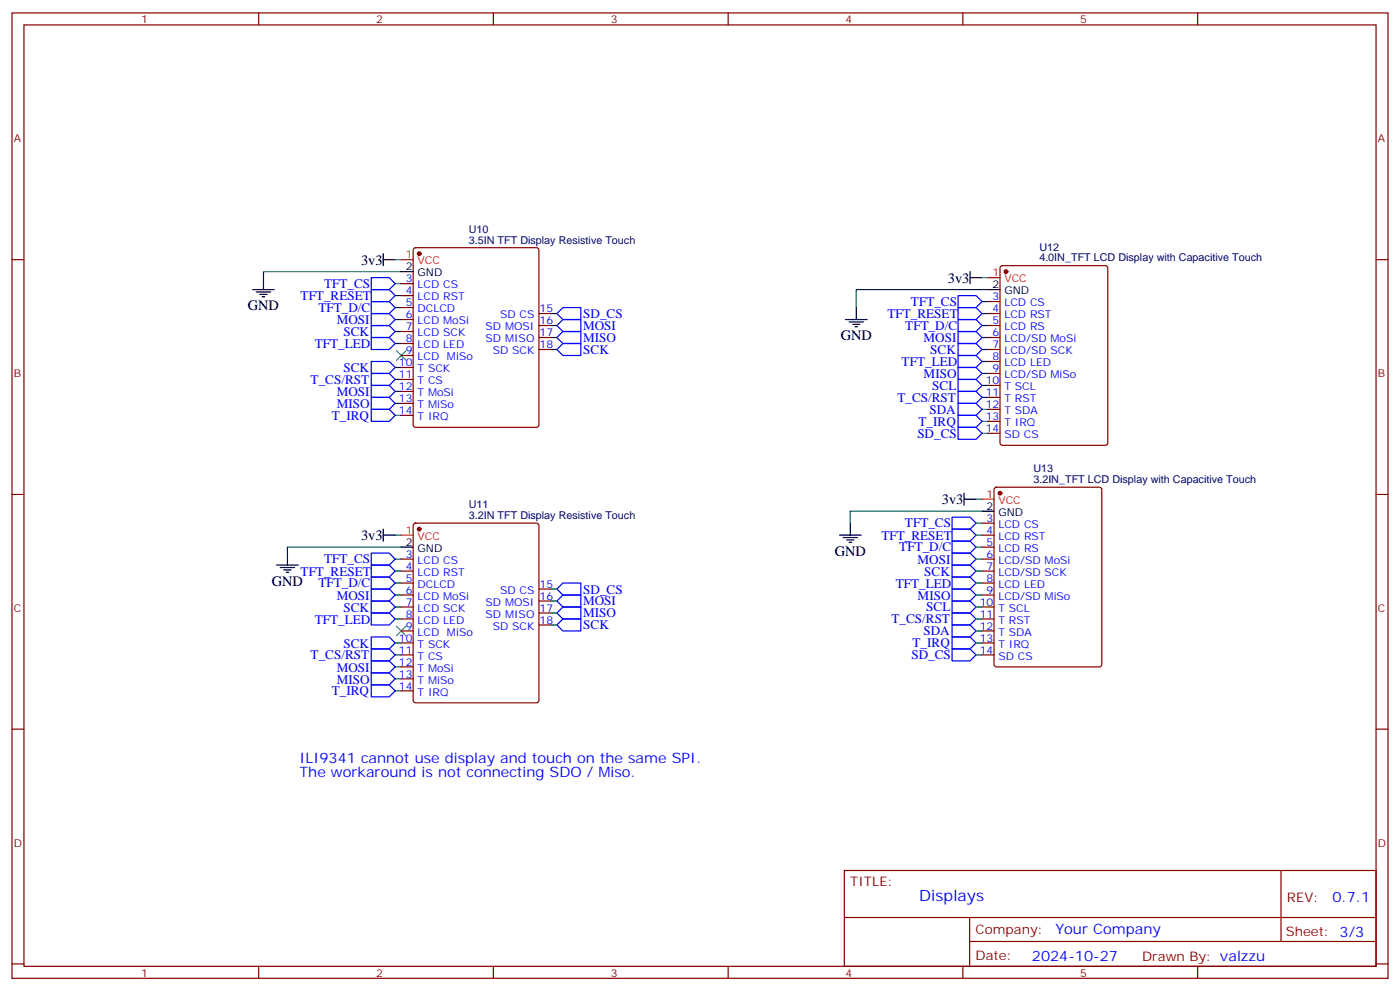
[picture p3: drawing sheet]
<svg xmlns="http://www.w3.org/2000/svg" width="412mm" height="292mm" viewBox="0 0 412 292" stroke-linecap="round" stroke-linejoin="round" font-family="sans-serif">
<g fill="none" stroke="#870000" stroke-width=".35">
<path d="M3.5 3.8h405.4v284.3h-405.4zM7.1 7.3h398.2v277.3h-398.2zM76.2 3.8v3.5M145.3 3.8v3.5M214.5 3.8v3.5M283.6 3.8v3.5M352.8 3.8v3.5M3.5 76.5h3.6M121.9 73.2l.5-.2h35.6l.5 .2 .2 .5v51.5l-.2 .5-.5 .2h-35.6l-.5-.3-.2-.4v-51.5zM294.8 78.5l.5-.3h30.3l.7 .5v51.8l-.4 .6-30.6 .1-.7-.5v-51.7zM405.3 76.5h3.6M118.2 83.5h3.5"/>
<path d="M118.2 87.1h3.5M118.2 90.6h3.5M118.2 94.1h3.5M118.2 97.6h3.5M158.7 92.4h3.6M158.7 95.9h3.6M158.7 99.4h3.6M291 92.4h3.6M291 95.9h3.6M291 99.4h3.6M291 88.8h3.6M118.2 101.2h3.5"/>
<path d="M118.2 104.7h3.5M118.2 108.2h3.5M118.2 111.8h3.5M118.2 115.3h3.5M118.2 118.8h3.5M158.7 102.9h3.6M291 102.9h3.6M291 106.5h3.6M291 110h3.6M291 113.5h3.6M291 117.1h3.6M118.2 122.3h3.5"/>
<path d="M291 120.6h3.6M291 124.1h3.6M291 127.6h3.6M3.5 145.6h3.6M121.9 154.3l.5-.2h35.6l.5 .2 .2 .5v51.5l-.2 .5-.5 .2h-35.6l-.5-.2-.2-.5v-51.5zM289.3 154.1h3.5M289.3 157.6h3.5M293 143.7l.5-.2h30.3l.7 .4 .1 51.8-.5 .7h-30.6l-.6-.4-.1-51.8zM405.3 145.6h3.6M118.2 164.7h3.5M118.2 168.2h3.5M118.2 171.7h3.5"/>
<path d="M118.2 175.3h3.5M118.2 178.8h3.5M158.7 173.5h3.6M158.7 177h3.6M289.3 164.7h3.5M289.3 168.2h3.5M289.3 171.7h3.5M289.3 175.3h3.5M289.3 178.8h3.5M289.3 161.1h3.5M118.2 182.3h3.5M118.2 185.8h3.5"/>
<path d="M118.2 189.4h3.5M118.2 192.9h3.5M118.2 196.4h3.5M118.2 200h3.5M158.7 180.6h3.6M158.7 184.1h3.6M289.3 182.3h3.5M289.3 185.8h3.5M289.3 189.4h3.5M289.3 192.9h3.5M3.5 214.8h3.6M118.2 203.5h3.5"/>
<path d="M405.3 214.8h3.6M248.7 256.4h156.6v28.2h-156.6zM377.3 256.4v20.9M248.7 270.2h156.5M285.6 277.3h119.6M285.6 270.2v14.2M3.5 283.9h3.6M76.2 284.6v3.5M145.3 284.6v3.5M214.5 284.6v3.5M283.6 284.6v3.5M352.8 284.6v3.5"/>
<path d="M405.3 283.9h3.6"/>
</g>
<g fill="none" stroke="#00f" stroke-width=".35">
<path d="M109.4 99.4h5.3l1.7 1.8-1.7 1.7h-5.3zM109.4 95.9h5.3l1.7 1.7-1.7 1.8h-5.3zM109.4 92.4h5.3l1.7 1.7-1.7 1.8h-5.3zM109.4 88.8h5.3l1.7 1.8-1.7 1.8h-5.3zM109.4 85.3h5.3l1.7 1.8-1.7 1.7h-5.3zM109.4 81.8h5.3l1.7 1.7-1.7 1.8h-5.3zM164 92.4l1.8-1.8h5.3v3.5h-5.3zM164 95.9l1.8-1.8h5.3v3.5h-5.3zM164 99.4l1.8-1.8h5.3v3.6h-5.3zM282.2 97.6h5.3l1.8 1.8-1.8 1.8h-5.3zM282.2 90.6h5.3l1.8 1.8-1.8 1.7h-5.3zM282.2 94.1h5.3l1.8 1.8-1.8 1.7h-5.3z"/>
<path d="M282.2 87.1h5.3l1.8 1.7-1.8 1.8h-5.3zM109.4 110h5.3l1.7 1.8-1.7 1.7h-5.3zM109.4 106.5h5.3l1.7 1.7-1.7 1.8h-5.3zM109.4 117.1h5.3l1.7 1.7-1.7 1.8h-5.3zM109.4 113.5h5.3l1.7 1.8-1.7 1.8h-5.3zM165.8 101.2h5.3v3.5h-5.3l-1.8-1.8zM282.2 108.2h5.3l1.8 1.8-1.8 1.8h-5.3zM282.2 104.7h5.3l1.8 1.8-1.8 1.7h-5.3zM282.2 101.2h5.3l1.8 1.7-1.8 1.8h-5.3zM282.2 118.8h5.3l1.8 1.8-1.8 1.7h-5.3zM282.2 111.8h5.3l1.8 1.7-1.8 1.8h-5.3zM282.2 115.3h5.3l1.8 1.8-1.8 1.7h-5.3z"/>
<path d="M109.4 120.6h5.3l1.7 1.7-1.7 1.8h-5.3zM282.2 125.9h5.3l1.8 1.7-1.8 1.8h-5.3zM282.2 122.3h5.3l1.8 1.8-1.8 1.8h-5.3zM280.5 155.9h5.3l1.7 1.7-1.7 1.8h-5.3zM280.5 159.4h5.3l1.7 1.7-1.7 1.8h-5.3zM280.5 152.3h5.3l1.7 1.8-1.7 1.8h-5.3zM109.4 162.9h5.3l1.7 1.8-1.7 1.7h-5.3zM109.4 166.4h5.3l1.7 1.8-1.7 1.8h-5.3zM109.4 170h5.3l1.7 1.7-1.7 1.8h-5.3zM109.4 173.5h5.3l1.7 1.8-1.7 1.7h-5.3zM109.4 177h5.3l1.7 1.8-1.7 1.8h-5.3zM164 177l1.8-1.7h5.3v3.5h-5.3z"/>
<path d="M164 173.5l1.8-1.8h5.3v3.6h-5.3zM280.5 173.5h5.3l1.7 1.8-1.7 1.7h-5.3zM280.5 170h5.3l1.7 1.7-1.7 1.8h-5.3zM280.5 162.9h5.3l1.7 1.8-1.7 1.7h-5.3zM280.5 166.4h5.3l1.7 1.8-1.7 1.8h-5.3zM280.5 177h5.3l1.7 1.8-1.7 1.8h-5.3zM109.4 194.7h5.3l1.7 1.7-1.7 1.8h-5.3zM109.4 198.2h5.3l1.7 1.8-1.7 1.7h-5.3zM109.4 187.6h5.3l1.7 1.8-1.7 1.7h-5.3zM109.4 191.1h5.3l1.7 1.8-1.7 1.8h-5.3zM109.4 180.6h5.3l1.7 1.7-1.7 1.8h-5.3zM164 184.1l1.8-1.8h5.3v3.5h-5.3z"/>
<path d="M164 180.6l1.8-1.8h5.3v3.5h-5.3zM280.5 184.1h5.3l1.7 1.7-1.7 1.8h-5.3zM280.5 191.1h5.3l1.7 1.8-1.7 1.8h-5.3zM280.5 187.6h5.3l1.7 1.8-1.7 1.7h-5.3zM280.5 180.6h5.3l1.7 1.7-1.7 1.8h-5.3zM109.4 201.7h5.3l1.7 1.8-1.7 1.7h-5.3z"/>
</g>
<g fill="none" stroke="#008700" stroke-width=".35">
<path d="M116.4 76.5h1.8M116.4 87.1h1.8M116.4 83.5h1.8M116.4 90.6h1.8M116.4 94.1h1.8M116.4 97.6h1.8M118.2 80h-40.6v1.8M162.3 92.4h1.7M162.3 95.9h1.7M162.3 99.4h1.7M289.3 92.4h1.7M289.3 95.9h1.7"/>
<path d="M289.3 99.4h1.7M289.3 88.8h1.7M289.3 81.8h1.7M291 85.3h-38.8v5.3M116.4 101.2h1.8M116.4 111.8h1.8M116.4 108.2h1.8M116.4 115.3h1.8M116.4 118.8h1.8M162.3 102.9h1.7M289.3 102.9h1.7M289.3 110h1.7"/>
<path d="M289.3 106.5h1.7M289.3 113.5h1.7M289.3 117.1h1.7M116.4 122.3h1.8M289.3 120.6h1.7M289.3 124.1h1.7M289.3 127.6h1.7M116.4 157.6h1.8M287.5 154.1h1.8M287.5 157.6h1.8M287.5 147h1.8M289.3 150.6h-38.8v3.5"/>
<path d="M116.4 164.7h1.8M116.4 168.2h1.8M116.4 175.3h1.8M116.4 171.7h1.8M116.4 178.8h1.8M118.2 161.1h-33.5v1.8M162.3 173.5h1.7M162.3 177h1.7M287.5 161.1h1.8M287.5 164.7h1.8M287.5 168.2h1.8M287.5 175.3h1.8"/>
<path d="M287.5 171.7h1.8M287.5 178.8h1.8M116.4 196.4h1.8M116.4 200h1.8M116.4 189.4h1.8M116.4 192.9h1.8M116.4 182.3h1.8M162.3 180.6h1.7M162.3 184.1h1.7M287.5 185.8h1.8M287.5 189.4h1.8M287.5 192.9h1.8"/>
<path d="M287.5 182.3h1.8M116.4 203.5h1.8"/>
</g>
<g fill="none" stroke="#000" stroke-width=".35">
<path d="M112.9 76.5h3.5M112.9 74.7v3.5M74.4 85.3h6.4M75.5 86h4.2M76.6 86.7h2.1M77.3 87.4h.7M77.6 81.8v3.5M118.2 80h3.5M249.1 94.1h6.3M250.1 94.8h4.3M251.2 95.5h2.1M251.9 96.2h.7"/>
<path d="M252.2 90.6v3.5M285.8 81.8h3.5M285.8 80v3.5M291 85.3h3.6M112.9 155.9v3.5M112.9 157.6h3.5M247.3 157.6h6.3M248.4 158.3h4.2M249.4 159h2.1M250.1 159.7h.7M250.5 154.1v3.5M284 147h3.5"/>
<path d="M284 145.3v3.5M289.3 150.6h3.5M81.5 166.4h6.3M82.5 167.1h4.3M83.6 167.9h2.1M84.3 168.6h.7M84.7 162.9v3.5M118.2 161.1h3.5"/>
</g>
<path d="M116.8 103.3l2.8 2.8M119.6 103.3l-2.8 2.8M116.8 184.4l2.8 2.9M119.6 184.4l-2.8 2.9" fill="none" stroke="#3c3" stroke-width=".35"/>
<g fill="#870000" stroke="#870000" stroke-width=".35">
<circle cx="123.5" cy="155.9" r=".53"/>
<circle cx="123.5" cy="74.7" r=".53"/>
<circle cx="296.3" cy="80" r=".53"/>
<circle cx="294.6" cy="145.3" r=".53"/>
</g>
<path d="M118.2 76.5h3.5M291 81.8h3.6M118.2 157.6h3.5M289.3 147h3.5" fill="none" stroke="#f00" stroke-width=".35"/>
<text font-size="4.6" fill="#00f" x="270.8" y="265.4">Displays</text>
<g font-size="4.2">
<text x="106.4" y="77.9">3v3</text>
<text x="279.2" y="83.2">3v3</text>
<text x="73" y="91.4">GND</text>
<text x="247.6" y="100.2">GND</text>
<text x="277.5" y="148.5">3v3</text>
<text x="106.4" y="159.1">3v3</text>
<text x="245.9" y="163.7">GND</text>
<text x="80.1" y="172.5">GND</text>
</g>
<g font-size="4.2" fill="#00f">
<text x="88.2" y="224.6">ILI9341 cannot use display and touch on the same SPI.</text>
<text x="88.2" y="228.9">The workaround is not connecting SDO / Miso.</text>
<text x="392.5" y="265.7">0.7.1</text>
<text x="310.9" y="275.2">Your Company</text>
<text x="304" y="283">2024-10-27</text>
</g>
<g font-size="3.9" fill="#00f">
<text x="88.6" y="88.4">TFT_RESET</text>
<text x="95.5" y="84.8">TFT_CS</text>
<text x="93.8" y="91.8">TFT_D/C</text>
<text x="99.2" y="95.5">MOSI</text>
<text x="171.8" y="93.7">SD_CS</text>
<text x="261.4" y="93.7">TFT_RESET</text>
<text x="268.3" y="90.1">TFT_CS</text>
<text x="101.2" y="99.1">SCK</text>
<text x="171.7" y="97.2">MOSI</text>
<text x="171.8" y="100.7">MISO</text>
<text x="266.7" y="97.1">TFT_D/C</text>
<text x="272.1" y="100.8">MOSI</text>
<text x="92.7" y="102.5">TFT_LED</text>
<text x="171.8" y="104.2">SCK</text>
<text x="265.6" y="107.8">TFT_LED</text>
<text x="274" y="104.4">SCK</text>
<text x="91.5" y="113">T_CS/RST</text>
<text x="101.2" y="109.6">SCK</text>
<text x="272.1" y="111.4">MISO</text>
<text x="99.2" y="116.7">MOSI</text>
<text x="264.4" y="118.3">T_CS/RST</text>
<text x="274.6" y="114.8">SCL</text>
<text x="97.7" y="123.6">T_IRQ</text>
<text x="99.2" y="120.2">MISO</text>
<text x="270.6" y="125.4">T_IRQ</text>
<text x="273.8" y="121.8">SDA</text>
<text x="270.2" y="128.9">SD_CS</text>
<text x="266.6" y="155.3">TFT_CS</text>
<text x="259.7" y="159">TFT_RESET</text>
<text x="95.5" y="165.9">TFT_CS</text>
<text x="264.9" y="162.4">TFT_D/C</text>
<text x="270.3" y="166.1">MOSI</text>
<text x="88.6" y="169.6">TFT_RESET</text>
<text x="93.8" y="173">TFT_D/C</text>
<text x="263.8" y="173.1">TFT_LED</text>
<text x="272.3" y="169.6">SCK</text>
<text x="99.2" y="176.7">MOSI</text>
<text x="171.7" y="178.3">MOSI</text>
<text x="171.8" y="174.9">SD_CS</text>
<text x="270.3" y="176.7">MISO</text>
<text x="92.7" y="183.7">TFT_LED</text>
<text x="101.2" y="180.2">SCK</text>
<text x="171.8" y="181.9">MISO</text>
<text x="171.8" y="185.4">SCK</text>
<text x="262.6" y="183.6">T_CS/RST</text>
<text x="272.9" y="180">SCL</text>
<text x="101.2" y="190.8">SCK</text>
<text x="268.8" y="190.6">T_IRQ</text>
<text x="272" y="187.1">SDA</text>
<text x="91.5" y="194.2">T_CS/RST</text>
<text x="99.2" y="197.8">MOSI</text>
<text x="268.5" y="194.2">SD_CS</text>
<text x="99.2" y="201.4">MISO</text>
<text x="97.7" y="204.7">T_IRQ</text>
</g>
<g font-size="3.9" fill="#800">
<text x="250.5" y="261">TITLE:</text>
<text x="379.1" y="265.7">REV:</text>
<text x="287.4" y="275.2">Company:</text>
<text x="378.7" y="275.8">Sheet: 3/3</text>
<text x="287.4" y="282.9">Date:</text>
<text x="336.4" y="282.9">Drawn By: valzzu</text>
</g>
<g font-size="3.2" fill="#800">
<text x="41.6" y="6.8">1</text>
<text x="110.8" y="6.8">2</text>
<text x="179.9" y="6.8">3</text>
<text x="249.1" y="6.8">4</text>
<text x="318.2" y="6.8">5</text>
<text x="4.1" y="41.9">A</text>
<text x="405.9" y="41.9">A</text>
<text x="4.1" y="111.1">B</text>
<text x="405.9" y="111.1">B</text>
<text x="4.1" y="180.2">C</text>
<text x="405.9" y="180.2">C</text>
<text x="4.1" y="249.3">D</text>
<text x="405.9" y="249.3">D</text>
<text x="41.6" y="287.6">1</text>
<text x="110.8" y="287.6">2</text>
<text x="179.9" y="287.6">3</text>
<text x="249.1" y="287.6">4</text>
<text x="318.2" y="287.6">5</text>
</g>
<g font-size="3.2" fill="#000080">
<text x="138.1" y="71.8">3.5IN TFT Display Resistive Touch</text>
<text x="138.1" y="68.6">U10</text>
<text x="306.2" y="77">4.0IN_TFT LCD Display with Capacitive Touch</text>
<text x="306.2" y="73.8">U12</text>
<text x="304.4" y="142.3">3.2IN_TFT LCD Display with Capacitive Touch</text>
<text x="304.4" y="139.1">U13</text>
<text x="138.1" y="149.7">U11</text>
<text x="138.1" y="152.9">3.2IN TFT Display Resistive Touch</text>
</g>
<g font-size="3.2" fill="#f00">
<text x="119.5" y="76.1">1</text>
<text x="123" y="77.9">VCC</text>
<text x="292.4" y="81.4">1</text>
<text x="295.9" y="83.2">VCC</text>
<text x="290.6" y="146.7">1</text>
<text x="294.1" y="148.4">VCC</text>
<text x="119.5" y="157.3">1</text>
<text x="123" y="159">VCC</text>
</g>
<g font-size="3.2">
<text x="119.5" y="79.7">2</text>
<text x="123" y="81.4">GND</text>
<text x="292.4" y="84.9">2</text>
<text x="295.9" y="86.7">GND</text>
<text x="290.6" y="150.2">2</text>
<text x="294.1" y="152">GND</text>
<text x="119.5" y="160.8">2</text>
<text x="123" y="162.6">GND</text>
</g>
<g font-size="3.2" fill="#00f">
<text x="119.5" y="83.2">3</text>
<text x="119.5" y="86.7">4</text>
<text x="123" y="84.9">LCD CS</text>
<text x="123" y="88.5">LCD RST</text>
<text x="292.4" y="88.5">3</text>
<text x="119.5" y="90.2">5</text>
<text x="119.5" y="93.8">6</text>
<text x="123" y="92">DCLCD</text>
<text x="123" y="95.5">LCD MoSi</text>
<text x="147.3" y="93.8">SD CS</text>
<text x="158.9" y="92">15</text>
<text x="158.9" y="95.5">16</text>
<text x="292.4" y="92">4</text>
<text x="292.4" y="95.5">5</text>
<text x="295.9" y="90.2">LCD CS</text>
<text x="295.9" y="93.8">LCD RST</text>
<text x="119.5" y="97.3">7</text>
<text x="119.5" y="100.8">8</text>
<text x="123" y="99.1">LCD SCK</text>
<text x="143" y="97.3">SD MOSI</text>
<text x="143" y="100.8">SD MISO</text>
<text x="158.9" y="99.1">17</text>
<text x="292.4" y="99.1">6</text>
<text x="295.9" y="97.3">LCD RS</text>
<text x="295.9" y="100.8">LCD/SD MoSi</text>
<text x="117.5" y="107.9">10</text>
<text x="119.5" y="104.4">9</text>
<text x="123" y="102.6">LCD LED</text>
<text x="123" y="106.1">LCD</text>
<text x="131.7" y="106.1">MiSo</text>
<text x="145.1" y="104.4">SD SCK</text>
<text x="158.9" y="102.6">18</text>
<text x="292.4" y="102.6">7</text>
<text x="292.4" y="106.1">8</text>
<text x="295.9" y="104.4">LCD/SD SCK</text>
<text x="295.9" y="107.9">LCD LED</text>
<text x="117.5" y="111.4">11</text>
<text x="123" y="109.6">T SCK</text>
<text x="123" y="113.2">T CS</text>
<text x="290.4" y="113.2">10</text>
<text x="292.4" y="109.6">9</text>
<text x="295.9" y="111.4">LCD/SD MiSo</text>
<text x="117.5" y="114.9">12</text>
<text x="117.5" y="118.5">13</text>
<text x="123" y="116.7">T MoSi</text>
<text x="290.4" y="116.7">11</text>
<text x="295.9" y="114.9">T SCL</text>
<text x="295.9" y="118.5">T RST</text>
<text x="117.5" y="122">14</text>
<text x="123" y="120.2">T MiSo</text>
<text x="123" y="123.8">T IRQ</text>
<text x="290.4" y="120.2">12</text>
<text x="290.4" y="123.8">13</text>
<text x="295.9" y="122">T SDA</text>
<text x="295.9" y="125.5">T IRQ</text>
<text x="290.4" y="127.3">14</text>
<text x="295.9" y="129">SD CS</text>
<text x="290.6" y="153.7">3</text>
<text x="294.1" y="155.5">LCD CS</text>
<text x="290.6" y="157.3">4</text>
<text x="290.6" y="160.8">5</text>
<text x="294.1" y="159">LCD RST</text>
<text x="119.5" y="164.3">3</text>
<text x="119.5" y="167.9">4</text>
<text x="123" y="166.1">LCD CS</text>
<text x="290.6" y="164.3">6</text>
<text x="290.6" y="167.9">7</text>
<text x="294.1" y="162.6">LCD RS</text>
<text x="294.1" y="166.1">LCD/SD MoSi</text>
<text x="119.5" y="171.4">5</text>
<text x="123" y="169.6">LCD RST</text>
<text x="123" y="173.1">DCLCD</text>
<text x="158.9" y="173.1">15</text>
<text x="290.6" y="171.4">8</text>
<text x="294.1" y="169.6">LCD/SD SCK</text>
<text x="294.1" y="173.1">LCD LED</text>
<text x="119.5" y="174.9">6</text>
<text x="119.5" y="178.4">7</text>
<text x="123" y="176.7">LCD MoSi</text>
<text x="143" y="178.4">SD MOSI</text>
<text x="147.3" y="174.9">SD CS</text>
<text x="158.9" y="176.7">16</text>
<text x="288.6" y="178.4">10</text>
<text x="290.6" y="174.9">9</text>
<text x="294.1" y="176.7">LCD/SD MiSo</text>
<text x="119.5" y="182">8</text>
<text x="119.5" y="185.5">9</text>
<text x="123" y="180.2">LCD SCK</text>
<text x="123" y="183.7">LCD LED</text>
<text x="143" y="182">SD MISO</text>
<text x="145.1" y="185.5">SD SCK</text>
<text x="158.9" y="180.2">17</text>
<text x="158.9" y="183.7">18</text>
<text x="288.6" y="182">11</text>
<text x="288.6" y="185.5">12</text>
<text x="294.1" y="180.2">T SCL</text>
<text x="294.1" y="183.7">T RST</text>
<text x="117.5" y="189">10</text>
<text x="123" y="187.3">LCD</text>
<text x="123" y="190.8">T SCK</text>
<text x="131.7" y="187.3">MiSo</text>
<text x="288.6" y="189">13</text>
<text x="294.1" y="187.3">T SDA</text>
<text x="294.1" y="190.8">T IRQ</text>
<text x="117.5" y="192.5">11</text>
<text x="117.5" y="196.1">12</text>
<text x="123" y="194.3">T CS</text>
<text x="123" y="197.8">T MoSi</text>
<text x="288.6" y="192.5">14</text>
<text x="294.1" y="194.3">SD CS</text>
<text x="117.5" y="199.6">13</text>
<text x="117.5" y="203.1">14</text>
<text x="123" y="201.4">T MiSo</text>
<text x="123" y="204.9">T IRQ</text>
</g>
</svg>
